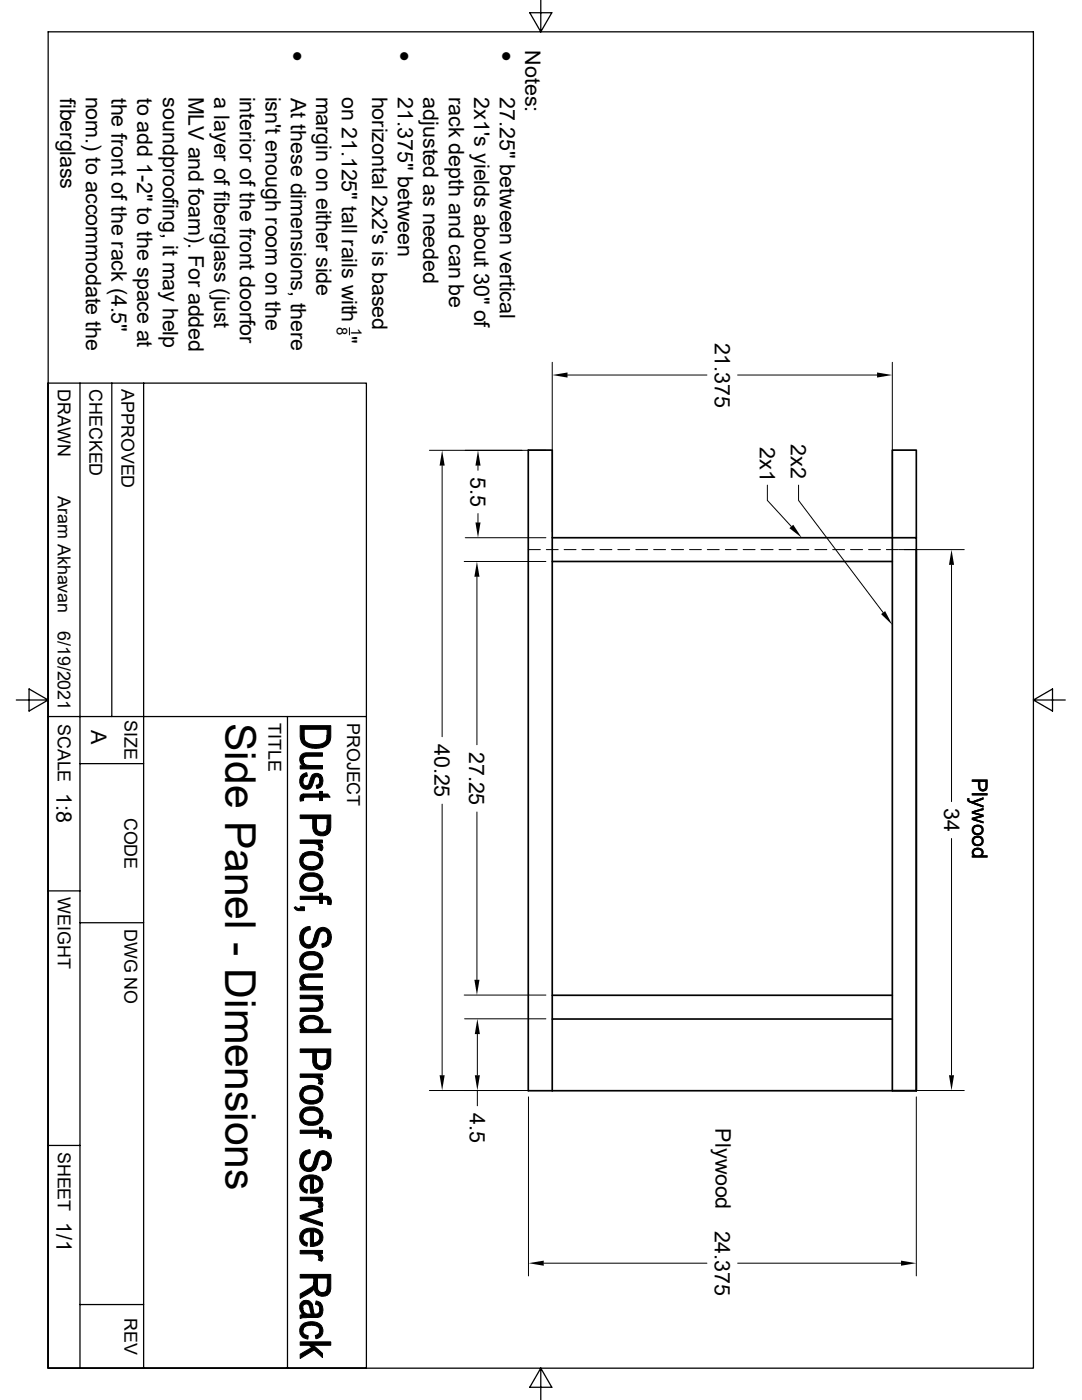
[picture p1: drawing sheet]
<svg xmlns="http://www.w3.org/2000/svg" width="216mm" height="279mm" viewBox="0 0 216 279" stroke-linecap="round" stroke-linejoin="round" font-family="sans-serif">
<path d="M110.2 112.1h67.9M110.2 107.3h67.9M178.1 107.3h4.7v110.4M178.1 107.3v-17.5h4.7v17.5M178.1 107.3v110.4M182.8 109.7v108M110.2 198.6h67.9M110.2 217.7v-127.9h-4.8v127.9h77.4M110.2 203.4h67.9" fill="none" stroke="#000" stroke-width=".34"/>
<g fill="none" stroke="#000" stroke-width=".2">
<path d="M69.7 65.4v1.4M110.2 72.3v33.7M113.2 74.8h27.9M147.2 74.8h27.8M178.1 72.3v33.7M85.7 89.9h23.2M88.2 92.9v54.1M95.4 92.9v1M153.1 96.8v3.1l4.8 5.2M159.3 96.8v3.1l16.9 22.4M92.6 112.1h16.3M92.8 107.3h16.1"/>
<path d="M95.2 115.1v33.5M95.4 102.5v1.8M105.4 109.7h2.4M109 109.7h2.4M112.6 109.7h2.3M116.1 109.7h2.4M119.7 109.7h2.4M123.3 109.7h2.3M126.9 109.7h2.3M130.4 109.7h2.4M134 109.7h2.4M137.6 109.7h2.4"/>
<path d="M141.1 109.7h2.4M144.7 109.7h2.4M148.3 109.7h2.4M151.8 109.7h2.5M155.4 109.7h2.4M159 109.7h2.4M162.6 109.7h2.4M166.2 109.7h2.3M169.7 109.7h2.4M173.3 109.7h2.4M176.9 109.7h2.3M179.3 109.7h13.1"/>
<path d="M189.9 112.7v47.3M88.2 160.5v54.1M95.2 162.1v33.4M189.9 167.3v47.3M92.6 198.6h16.3M92.7 203.3h16.2M95.3 206.4v8.2M95.3 217.6v3.1M105.5 218.9v35.7M108.9 217.6h-23.2M179.3 217.6h13.1M182.8 218.9v35.7"/>
<path d="M108.5 252.1h32.6M147.2 252.1h32.6"/>
</g>
<g fill="none" stroke="#000" stroke-width=".25">
<path d="M9.6 6.4h196.6v266.6h-196.6zM107.9 0v6.4l2.2-3.9h-4.4l2.2 3.9M9.6 76.5h63.5v196.5h-63.5zM16 76.5v196.5M22.3 76.5v66.5M28.7 76.5v196.5M3.3 139.7h6.3l-3.8 2.2v-4.4l3.8 2.2M206.2 139.7l3.8-2.2v4.4l-3.8-2.2h6.4M9.6 143h63.5M16 152.4h12.7M57.4 143v130M9.6 177.8h6.4"/>
<path d="M16 184.1h12.7M9.6 228.6h6.4M16 260.3h12.7M107.9 273l-2.2 3.9h4.4l-2.2-3.9v6.4"/>
</g>
<g fill="#000" stroke="#000" stroke-width=".2">
<path d="M60.1 158.7l.4-.2 .1 1.3-.7 .1v-.7z" fill-rule="evenodd"/>
<path d="M60.5 151.7l.1 .6v.5l-.2-.1z" fill-rule="evenodd"/>
<path d="M60.4 154.6l.8-.4 .1 .7a.94 .94 0 0 0-.9 1z" fill-rule="evenodd"/>
<path d="M60.2 154.7l.2-.1v1.3a.7 .7 0 0 0 .7 .9 .7 .7 0 0 0 .7-.8 1.58 1.58 0 0 1 1.5-1.7l.5 .3v1.2a.6 .6 0 0 0-.5-.8 .6 .6 0 0 0-.6 .7 1.85 1.85 0 0 1-1.5 1.8 1.73 1.73 0 0 1-1-2.8z" fill-rule="evenodd"/>
<path d="M60.2 150.5l.8-.3h3.3v.7h-2.8a.87 .87 0 0 0-1 .8l-.1 1a1.46 1.46 0 0 1-.2-2.2z" fill-rule="evenodd"/>
<path d="M59.9 152.8h.7v-.5a1.48 1.48 0 0 0 1.4 .5h2.3v.7h-4.4z" fill-rule="evenodd"/>
<path d="M63.8 154.6a1.62 1.62 0 0 1-.5 2.8l-.2-.7a.74 .74 0 0 0 .7-.9z" fill-rule="evenodd"/>
<path d="M60.6 145.5v1.2a1.8 1.8 0 0 0 2.2 1.9 2.17 2.17 0 0 0 2.4-1.1l.1-.8 .1 1.9a4.2 4.2 0 0 1-4.8 0z" fill-rule="evenodd"/>
<path d="M60.5 158.5h3.3v-.6h.5v.6h1.1l.5 .6h-1.6v.7h-.5v-.7h-2.8l-.4 .1-.1 .3z" fill-rule="evenodd"/>
<path d="M59.9 144.8h6.1v2.4l-.3 .9-.3 .5-.1-3.1h-4.7v3.1l-.4-.5-.3-.7z" fill-rule="evenodd"/>
<path d="M60.3 170.6l.1-.2v1.4a1.61 1.61 0 0 0 2.1 1.1l.7-.1a.92 .92 0 0 0 .6-1v1.3a2.85 2.85 0 0 1-3.8-.5l-.2-1.1z" fill-rule="evenodd"/>
<path d="M60.3 174.8l.1-.1v1.3a1.69 1.69 0 0 0 2.3 1.2l.3-.1a1.01 1.01 0 0 0 .8-1.1v1.4a2.68 2.68 0 0 1-3.9-.7l-.1-1z" fill-rule="evenodd"/>
<path d="M59.9 167.6h4.4v.6h-.6v.9a1.24 1.24 0 0 0-1.5-.8h-2.3z" fill-rule="evenodd"/>
<path d="M63.7 168.2a.95 .95 0 0 1 .5 1.6l-.7-.3 .2-.4z" fill-rule="evenodd"/>
<path d="M60.5 170.3a2.76 2.76 0 0 1 3.8 .7l.1 .6v.7l-.6 .8v-1.3a1.43 1.43 0 0 0-1.9-1.2l-.6 .2a1.17 1.17 0 0 0-.9 1z" fill-rule="evenodd"/>
<path d="M60.5 174.6a2.9 2.9 0 0 1 3.6 .4 1.79 1.79 0 0 1-.3 2.4v-1.4a1.43 1.43 0 0 0-1.9-1.1l-1 .3-.4 .4-.1 .4z" fill-rule="evenodd"/>
<path d="M63.1 163.4v1.4a1.1 1.1 0 0 0 1.1 1.3 1.1 1.1 0 0 0 1.1-1.3v1.7l-.7 .3h-.7l-.7-.3h-.2z" fill-rule="evenodd"/>
<path d="M59.9 178.9h3.9v-.6h.5v.6h1.1v1.2a.51 .51 0 0 0-.7-.6h-.4v.8h-.5v-.8h-3.9z" fill-rule="evenodd"/>
<path d="M59.9 162.6h6.1v2.6l-.3 .9-.4 .4v-3.1h-2.2l-.1 3.1-.4-.5-.2-.7v-1.9h-2.5z" fill-rule="evenodd"/>
<path d="M65.4 178.9a1.24 1.24 0 0 1 .6 1.7l-.6-.1z" fill-rule="evenodd"/>
<path d="M60.5 195.9l.1 .5v.6l-.2-.1z" fill-rule="evenodd"/>
<path d="M58.7 181.1l.3-.2 .5 .4 .4 .1v-.4h.8v.7h-.8a1.03 1.03 0 0 1-1.2-.6z" fill-rule="evenodd"/>
<path d="M60.5 185.4l.5-.4 .8-.1 .1 .6a1.52 1.52 0 0 0-1.4 1.7z" fill-rule="evenodd"/>
<path d="M60.3 190.5l.1-.1v1.3a1.69 1.69 0 0 0 2.3 1.2l.3-.1a1.01 1.01 0 0 0 .8-1.1v1.4a2.85 2.85 0 0 1-3.8-.5l-.2-1.2z" fill-rule="evenodd"/>
<path d="M63.7 199.2l.1 .1v1.1z" fill-rule="evenodd"/>
<path d="M60.2 194.7l.7-.3h3.4v.6h-2.8a.87 .87 0 0 0-1 .9l-.1 1a1.46 1.46 0 0 1-.2-2.2z" fill-rule="evenodd"/>
<path d="M59.9 197h.7v-.6a1.34 1.34 0 0 0 1.4 .5h2.3v.7h-4.4z" fill-rule="evenodd"/>
<path d="M59.9 198.6h4.4v.6h-.6v.7l-.4-.4-.6-.2h-2.8z" fill-rule="evenodd"/>
<path d="M60.5 190.3a2.9 2.9 0 0 1 3.6 .5 1.79 1.79 0 0 1-.3 2.3v-1.4a1.43 1.43 0 0 0-1.9-1.1l-1 .3-.4 .4-.1 .4z" fill-rule="evenodd"/>
<path d="M65.4 187v1.7l-.3 .2-.8 .2-.1-.7 .4-.1a1.08 1.08 0 0 0 .8-1.3z" fill-rule="evenodd"/>
<path d="M60.4 185.5l.1-.1v1.8a1.01 1.01 0 0 0 .7 1.3 1.01 1.01 0 0 0 1.3-.8 3.9 3.9 0 0 1 1.2-2.4 1.72 1.72 0 0 1 1.8 .2 1.72 1.72 0 0 1 .6 1.8l-.2 .8-.5 .6v-1.7a.92 .92 0 0 0-.7-1.2 .92 .92 0 0 0-1.1 .9 3.1 3.1 0 0 1-1.4 2.4 1.97 1.97 0 0 1-2-.6 1.97 1.97 0 0 1-.3-2.1l.1-.4z" fill-rule="evenodd"/>
<path d="M60.3 203.2h.1l.1 2.2a1.38 1.38 0 0 1-.2-2.2z" fill-rule="evenodd"/>
<path d="M60.3 217.3l.1-.2v1.4a1.61 1.61 0 0 0 2.1 1.1l.7-.1a.92 .92 0 0 0 .6-1v1.3a2.6 2.6 0 0 1-3.9-.8l-.1-.8z" fill-rule="evenodd"/>
<path d="M59.9 214.3h4.4v.6h-.6v.9a1.24 1.24 0 0 0-1.5-.8h-2.3z" fill-rule="evenodd"/>
<path d="M59.9 201.2h2.7a.91 .91 0 0 0 1.2-.8v-1.1a1.43 1.43 0 0 1 .5 1.8 1.43 1.43 0 0 1-1.7 .7h-2.7z" fill-rule="evenodd"/>
<path d="M60.5 203a2.81 2.81 0 0 1 3.8 .7l.1 .8-.1 .4-.5 .5v-1a1.57 1.57 0 0 0-2.1-1.1l-1 .5-.3 .6v-1.2z" fill-rule="evenodd"/>
<path d="M63.7 214.9a.95 .95 0 0 1 .5 1.6l-.7-.3 .2-.4z" fill-rule="evenodd"/>
<path d="M60.5 217a2.76 2.76 0 0 1 3.8 .7l.1 .6v.6l-.6 .9v-1.3a1.43 1.43 0 0 0-1.9-1.2l-.6 .2a1.17 1.17 0 0 0-.9 1z" fill-rule="evenodd"/>
<path d="M63.1 210.1v1.4a1.1 1.1 0 0 0 1.1 1.3 1.1 1.1 0 0 0 1.1-1.3v1.7l-.7 .3h-.7l-.7-.3-.2-.1z" fill-rule="evenodd"/>
<path d="M60.5 204.7v.1a2.3 2.3 0 0 0 2.8 .4l.4-.4 .1-.4v1h2.2v.7h-6.1v-.7h.6z" fill-rule="evenodd"/>
<path d="M59.9 209.3h6.1v2.6l-.3 .9-.4 .4v-3.1h-2.2l-.1 3-.4-.4-.2-.7v-1.9h-2.5z" fill-rule="evenodd"/>
<path d="M60.3 235.1l.1-.1v1.4a1.1 1.1 0 0 0 .9 1v.7a1.79 1.79 0 0 1-1-3z" fill-rule="evenodd"/>
<path d="M60.5 230l.5-.4 .8-.2 .1 .7a1.52 1.52 0 0 0-1.4 1.7z" fill-rule="evenodd"/>
<path d="M60.4 235a3.1 3.1 0 0 1 3.4 0v1.3a1.23 1.23 0 0 0-1.3-1.1v2.9h-.6v-2.9l-1.1 .3-.4 .9z" fill-rule="evenodd"/>
<path d="M60.3 221.5l.1-.1v1.3a1.69 1.69 0 0 0 2.3 1.2l.3-.1a1.01 1.01 0 0 0 .8-1.1v1.4a2.68 2.68 0 0 1-3.9-.7l-.1-1z" fill-rule="evenodd"/>
<path d="M59.9 238.9h4.4v.7h-.6v.8a1.24 1.24 0 0 0-1.5-.8h-2.3z" fill-rule="evenodd"/>
<path d="M60.5 221.3a2.9 2.9 0 0 1 3.6 .4 1.79 1.79 0 0 1-.3 2.4v-1.4a1.43 1.43 0 0 0-1.9-1.1l-1 .3-.4 .4-.1 .4z" fill-rule="evenodd"/>
<path d="M62.5 235.2v2.2l.9-.2 .4-.5v-1.7a1.77 1.77 0 0 1 .5 2 1.77 1.77 0 0 1-1.8 1.1z" fill-rule="evenodd"/>
<path d="M65.4 231.6v1.7l-.3 .2-.8 .1-.1-.6 .4-.1a1.16 1.16 0 0 0 .8-1.3z" fill-rule="evenodd"/>
<path d="M59.9 225.6h3.9v-.6h.5v.6h1.1v1.2a.51 .51 0 0 0-.7-.6h-.4v.8h-.5v-.8h-3.9z" fill-rule="evenodd"/>
<path d="M65.4 225.6a1.24 1.24 0 0 1 .6 1.6h-.6z" fill-rule="evenodd"/>
<path d="M60.4 230h.1v1.8a1.01 1.01 0 0 0 .7 1.3 1.01 1.01 0 0 0 1.3-.8 3.9 3.9 0 0 1 1.2-2.4 1.72 1.72 0 0 1 1.8 .2 1.72 1.72 0 0 1 .6 1.8l-.2 .8-.5 .6v-1.7a.92 .92 0 0 0-.7-1.2 .92 .92 0 0 0-1.1 .9 3.1 3.1 0 0 1-1.4 2.4 2.05 2.05 0 0 1-2.1-.7 2.05 2.05 0 0 1-.1-2.3z" fill-rule="evenodd"/>
<path d="M60.1 246l.3-.4v1.4a1.19 1.19 0 0 0 .9 1v.7a1.79 1.79 0 0 1-1.2-2.7z" fill-rule="evenodd"/>
<path d="M59.9 258.2l2.3-1.3 .3-.4 .1-.6 .1 1.3-.3 .4-2.5 1.5z" fill-rule="evenodd"/>
<path d="M60.4 245.6a3.1 3.1 0 0 1 3.4 0v1.3a1.17 1.17 0 0 0-1.3-1.1v2.9l-.6 .1v-3l-1.1 .3-.4 .9z" fill-rule="evenodd"/>
<path d="M63.1 259.6l.7 .3v1.4a.83 .83 0 0 0-.9-1z" fill-rule="evenodd"/>
<path d="M59.9 242.6l4.4 1.5v.6l-4.4-1.5z" fill-rule="evenodd"/>
<path d="M59.9 242.6l4.4-1.5v.7l-3.5 1.1z" fill-rule="evenodd"/>
<path d="M59.9 249.6h4.4v.5h-.6v.9a1.24 1.24 0 0 0-1.5-.8h-2.3z" fill-rule="evenodd"/>
<path d="M63.7 239.6a.92 .92 0 0 1 .5 1.5l-.7-.2 .2-.4z" fill-rule="evenodd"/>
<path d="M62.5 245.8v2.2h.2l.6-.2 .5-.5v-1.7a1.75 1.75 0 0 1 .5 2 1.75 1.75 0 0 1-1.8 1.1z" fill-rule="evenodd"/>
<path d="M63.7 250.1a.96 .96 0 0 1 .5 1.6l-.7-.2 .2-.5z" fill-rule="evenodd"/>
<path d="M63.3 255.1v1.5a1.03 1.03 0 0 0 .9 1.3 1.03 1.03 0 0 0 1.1-1.1v1.7l-1.1 .2-.9-.3z" fill-rule="evenodd"/>
<path d="M59.9 254.3h6.1v3l-.2 .7-.5 .4v-3.3h-2v3.3l-.4-.5-.2-.6-.1-2.2h-2.7z" fill-rule="evenodd"/>
<path d="M60.4 261l.1 1.3-.2-.1z" fill-rule="evenodd"/>
<path d="M60.3 264.4l.1-.1v1.3a1.09 1.09 0 0 0 1.1 1l-.1 .7a1.68 1.68 0 0 1-1.5-1.1 1.68 1.68 0 0 1 .4-1.8z" fill-rule="evenodd"/>
<path d="M60.3 259.8l.8-.3a1.17 1.17 0 0 1 1.1 .6l-.1 2.2-.3-1.1a.73 .73 0 0 0-.6-1 .73 .73 0 0 0-.8 .8l-.1 1.2a1.79 1.79 0 0 1 0-2.4z" fill-rule="evenodd"/>
<path d="M63.8 265.6v1.2l-.8 .4-.1-.7h.2a.89 .89 0 0 0 .7-.9z" fill-rule="evenodd"/>
<path d="M59.9 270.3l2.3-1.4 .3-.4 1.8 1.6v.8l-1.6-1.5-2.8 1.7z" fill-rule="evenodd"/>
<path d="M60.5 261.5l.2 .3a1.45 1.45 0 0 0 1.4 .5l.1-2.2 .5 2.1a.76 .76 0 0 0 .8-.1 .76 .76 0 0 0 .3-.8v-1.4a2.04 2.04 0 0 1 0 2.9l-.3 .1-3 .1-.6 .1v-.6l.6-.2z" fill-rule="evenodd"/>
<path d="M60.4 264.3a2.78 2.78 0 0 1 3.8 .5 1.63 1.63 0 0 1-.4 2v-1.2a1.38 1.38 0 0 0-1.9-1.1l-1 .3-.4 .3-.1 .5z" fill-rule="evenodd"/>
<path d="M59.9 267.8h6.1v.7h-3.5l-.3 .4-.5-.4h-1.8z" fill-rule="evenodd"/>
</g>
<g fill="#000">
<path d="M110.2 74.8l3-.5v1.1zM175 74.3l3.1 .5-3.1 .6zM88.2 89.9l.5 3h-1zM95.4 89.9l.5 3h-1zM95.2 112.1l.5 3h-1zM94.9 104.3h1l-.5 3zM157.5 105.4l.8-.7 1.7 2.6zM189.9 109.7l.5 3h-1zM175.8 122.6l.8-.6 1.5 2.7zM94.7 195.5h1l-.5 3.1zM87.7 214.6h1l-.5 3zM95.2 203.3l.6 3.1h-1.1z"/>
<path d="M94.7 214.6h1.1l-.6 3zM189.4 214.6h1l-.5 3zM105.5 252.1l3-.5v1zM179.8 251.6l3 .5-3 .5z"/>
</g>
<text font-size="8.5" x="44.9" y="144.3" transform="rotate(90 44.9 144.3)">Side Panel - Dimensions</text>
<g font-size="4.5">
<text x="58" y="10.2" transform="rotate(90 58 10.2)">·</text>
<text x="79.4" y="10.2" transform="rotate(90 79.4 10.2)">·</text>
<text x="99.7" y="10.2" transform="rotate(90 99.7 10.2)">·</text>
</g>
<g font-size="4.3">
<text x="104.8" y="10.1" transform="rotate(90 104.8 10.1)">Notes:</text>
<text x="12" y="19.5" transform="rotate(90 12 19.5)">fiberglass</text>
<text x="17.1" y="19.3" transform="rotate(90 17.1 19.3)">nom.) to accommodate the</text>
<text x="22.3" y="19.5" transform="rotate(90 22.3 19.5)">the front of the rack (4.5&quot;</text>
<text x="27.4" y="19.5" transform="rotate(90 27.4 19.5)">to add 1-2&quot; to the space at</text>
<text x="32.5" y="19.4" transform="rotate(90 32.5 19.4)">soundproofing, it may help</text>
<text x="37.6" y="19.3" transform="rotate(90 37.6 19.3)">MLV and foam). For added</text>
<text x="42.8" y="19.4" transform="rotate(90 42.8 19.4)">a layer of fiberglass (just</text>
<text x="47.9" y="19.3" transform="rotate(90 47.9 19.3)">interior of the front doorfor</text>
<text x="53" y="19.3" transform="rotate(90 53 19.3)">isn't enough room on the</text>
<text x="58" y="19.6" transform="rotate(90 58 19.6)">At these dimensions, there</text>
<text x="63.1" y="19.3" transform="rotate(90 63.1 19.3)">margin on either side</text>
<text x="68.2" y="19.4" transform="rotate(90 68.2 19.4)">on 21.125&quot; tall rails with &quot;</text>
<text x="74.3" y="19.3" transform="rotate(90 74.3 19.3)">horizontal 2x2's is based</text>
<text x="79.4" y="19.4" transform="rotate(90 79.4 19.4)">21.375&quot; between</text>
<text x="84.5" y="19.4" transform="rotate(90 84.5 19.4)">adjusted as needed</text>
<text x="89.5" y="19.3" transform="rotate(90 89.5 19.3)">rack depth and can be</text>
<text x="94.6" y="19.4" transform="rotate(90 94.6 19.4)">2x1's yields about 30&quot; of</text>
<text x="99.7" y="19.4" transform="rotate(90 99.7 19.4)">27.25&quot; between vertical</text>
<text x="142.6" y="68.4" transform="rotate(90 142.6 68.4)">21.375</text>
<text x="151.6" y="89.2" transform="rotate(90 151.6 89.2)">2x1</text>
<text x="157.8" y="88.6" transform="rotate(90 157.8 88.6)">2x2</text>
<text x="93.9" y="95.2" transform="rotate(90 93.9 95.2)">5.5</text>
<text x="18.2" y="145.7" transform="rotate(90 18.2 145.7)">A</text>
<text x="86.7" y="148.5" transform="rotate(90 86.7 148.5)">40.25</text>
<text x="93.6" y="150" transform="rotate(90 93.6 150)">27.25</text>
<text x="194" y="155.3" transform="rotate(90 194 155.3)">Plywood</text>
<text x="11.3" y="158.2" transform="rotate(90 11.3 158.2)">1:8</text>
<text x="188.4" y="161.3" transform="rotate(90 188.4 161.3)">34</text>
<text x="93.8" y="222.2" transform="rotate(90 93.8 222.2)">4.5</text>
<text x="142.8" y="225.2" transform="rotate(90 142.8 225.2)">Plywood</text>
<text x="11.3" y="243.8" transform="rotate(90 11.3 243.8)">1/1</text>
<text x="142.6" y="245.6" transform="rotate(90 142.6 245.6)">24.375</text>
</g>
<g font-size="3.6">
<text x="11.5" y="77.7" transform="rotate(90 11.5 77.7)">DRAWN</text>
<text x="17.9" y="77.7" transform="rotate(90 17.9 77.7)">CHECKED</text>
<text x="24.2" y="77.7" transform="rotate(90 24.2 77.7)">APPROVED</text>
<text x="11.5" y="99" transform="rotate(90 11.5 99)">Aram Akhavan</text>
<text x="11.5" y="125.9" transform="rotate(90 11.5 125.9)">6/19/2021</text>
<text x="24.9" y="143.8" transform="rotate(90 24.9 143.8)">SIZE</text>
<text x="11.5" y="144.5" transform="rotate(90 11.5 144.5)">SCALE</text>
<text x="53.6" y="144.3" transform="rotate(90 53.6 144.3)">TITLE</text>
<text x="69.3" y="144.3" transform="rotate(90 69.3 144.3)">PROJECT</text>
<text x="24.9" y="163.2" transform="rotate(90 24.9 163.2)">CODE</text>
<text x="11.5" y="179.1" transform="rotate(90 11.5 179.1)">WEIGHT</text>
<text x="24.9" y="185.4" transform="rotate(90 24.9 185.4)">DWG NO</text>
<text x="11.5" y="229.9" transform="rotate(90 11.5 229.9)">SHEET</text>
<text x="24.9" y="263" transform="rotate(90 24.9 263)">REV</text>
</g>
<g font-size="3">
<text x="67.2" y="65.3" transform="rotate(90 67.2 65.3)">8</text>
<text x="70.1" y="65.4" transform="rotate(90 70.1 65.4)">1</text>
</g>
</svg>
